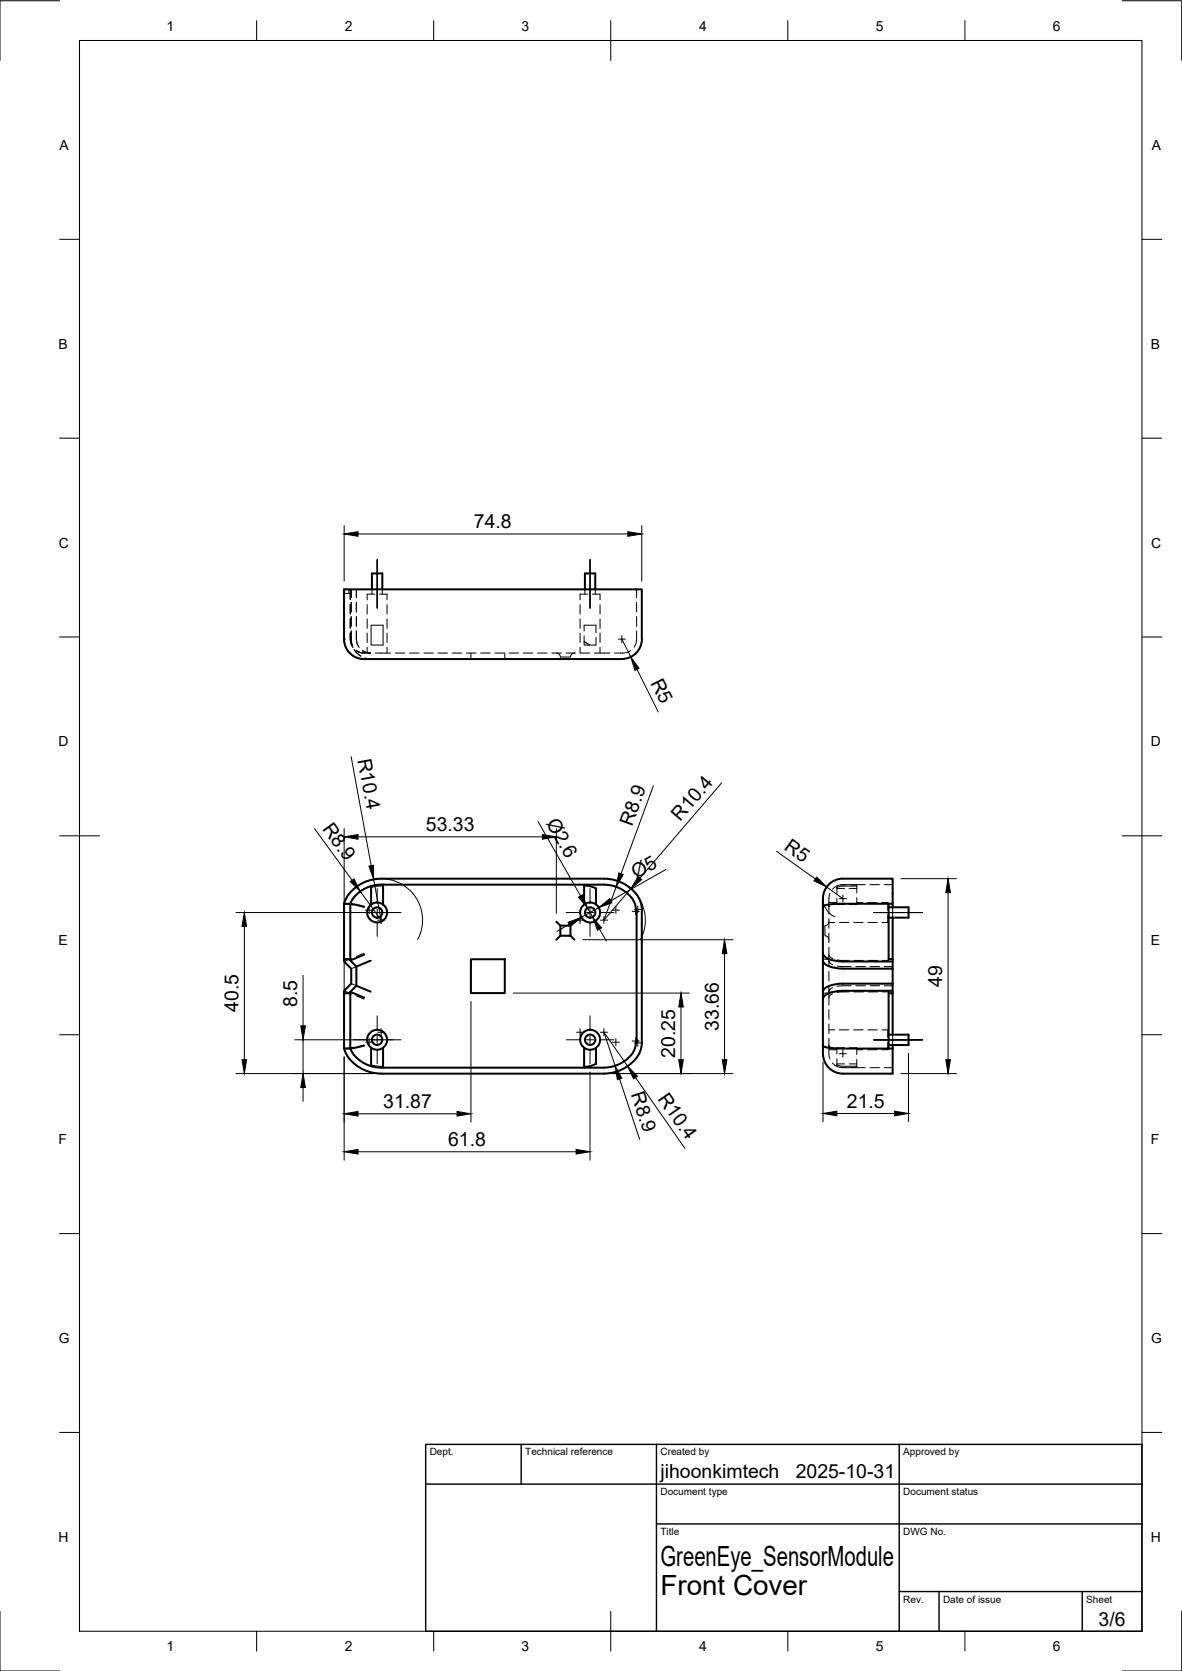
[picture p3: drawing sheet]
<svg xmlns="http://www.w3.org/2000/svg" width="297mm" height="420mm" viewBox="0 0 297 420" stroke-linecap="round" stroke-linejoin="round" font-family="sans-serif">
<!-- layer: Visible -->
<g fill="none" stroke="#000" stroke-width=".51">
<path d="M93.5 148.2v-4h2.6v4M147 148.2v-4h2.6v4M161.3 160.7v-12.5h-74.8v12.8l.1 .9 .5 1.2 .6 .9 1 .9 1.4 .6 1.1 .2h65.1M161.3 160.7a5 5 0 0 1-5 5M86.5 227.2v14M86.5 227.2h1.5M86.5 227.2a9.5 9.5 0 0 1 9.3-6.3h56a9.8 9.8 0 0 1 9.2 6l.3 1.9M88 227.2v14.3l3.5-1.4M88 227.2l3.5 .8M88.9 225.7a8.9 8.9 0 0 1 6.9-3.3h56a8.3 8.3 0 0 1 7.8 5.2l.2 1.1M88.9 225.6l-.9 1.6M93.3 222.8v4.6"/>
<path d="M96.3 222.4v5M139.8 231.8l1 .9h2.6l1-.9M140.8 232.7v2.6l-1 1M140.8 235.3h2.6l1 1M143.4 232.7v2.6M146.8 227.4v-4.9l1.5 .3 1.5 .6v4M159.8 228.7l.2 .4M160 229.2v32.5M161.3 228.9v33.1M206.8 228.1v23.1M206.8 239.7a3.2 3.2 0 0 0 3.1 1.9l1.9 .1M211.8 220.9a5.4 5.4 0 0 0-5 6.5v.7l.2-.3 .6-.2 2.2-.3 14.5-.1v-6.3h-12.5"/>
<path d="M223.3 228.1h5v2.6h-5M223.3 227.2v14h1M224.3 227.2v.9M224.3 230.7v10.5M86.5 241.2v.6l1.8 1.8v3.7l-1.8 1.8v.6M86.5 249.7v14h1.5M86.5 241.2h1.2l1.9 1.8M89.6 247.9l3.5 1.4M89.6 243v4.9l-1.9 1.8h-1.2M91.5 250.8l-3.5-1.4v14.3M93.1 241.6l-3.5 1.4M118.3 241.2h8.6v8.5h-8.6z"/>
<path d="M206.8 251.2v11.7l.2 .2 1.1 .3 2.7 .3h13.5M206.8 241.5a3.2 3.2 0 0 0 3.1 1.9l1.9 .1M211.8 241.8h12.5M211.8 243.6h12.5M211.8 247.3h12.5M211.8 249.1h12.5M211.8 247.3l-1.9 .2a3.2 3.2 0 0 0-3.1 1.9M211.8 249.1l-1.9 .2a3.2 3.2 0 0 0-3.1 1.9M224.3 241.2v8.5M224.3 249.7h-1v14M224.3 249.7v10.5M88 263.6l.9 1.6"/>
<path d="M91.5 262.9l-3.5 .8M93.3 263.5v4.6M96.3 263.5v5M146.8 263.5v4.9l1.5-.3 1.5-.6v-4M159.8 262.2a6.9 6.9 0 0 1-5.4 5.9l-2.6 .4-56-.1a8.9 8.9 0 0 1-6.9-3.2M159.9 261.9l-.1 .3M160 261.7l-.1 .2M161.3 262a7.8 7.8 0 0 1-5.1 7l-2.6 .8-1.8 .1-56 .1a9.6 9.6 0 0 1-9.3-6.4M206.8 262.8v1.1a5.3 5.3 0 0 0 5 6.1M223.3 260.2h5v2.6h-5M224.3 263.7v6.3h-12.5M224.3 262.8v.9"/>
<circle cx="94.8" cy="229.4" r="2.51"/>
<circle cx="94.8" cy="229.4" r="1.3"/>
<circle cx="148.3" cy="229.4" r="2.51"/>
<circle cx="148.3" cy="229.4" r="1.3"/>
<circle cx="94.8" cy="261.4" r="2.51"/>
<circle cx="94.8" cy="261.4" r="1.3"/>
<circle cx="148.3" cy="261.4" r="2.51"/>
<circle cx="148.3" cy="261.4" r="1.3"/>
</g>
<!-- layer: Hidden -->
<g fill="none" stroke="#000" stroke-width=".25">
<path d="M86.5 148.2v2.6zM86.5 149.2h1.5v-1v2.6M86.5 152v2.3M86.5 155.6v2.3M86.5 159.1v1.6M87.7 148.2v1M88 150.8v-1.6v1.6M88 152v2.3M88 155.6v2.3M88 159.1v1.6M88.3 158.6a8.5 8.5 0 0 0 .2 3.6M88.3 148.2v2.1"/>
<path d="M88.3 151.5v2.4M88.3 155v2.4M89.6 158.6a6.8 6.8 0 0 0 .3 3.6l.3 .5M89.6 148.2v2.1M89.6 151.5v2.4M89.6 155v2.4M92.3 152v2.4M92.3 155.6v2.4M92.3 159.2v2.4M93.3 157.2h3v5h-3zM93.5 148.2v1.2M94.2 149.4h-1.9v1.4"/>
<path d="M95.4 149.4h1.9v1.4M96.1 148.2v1.2M97.3 152v2.4M97.3 155.6v2.4M97.3 159.2v2.4M145.8 152v2.4M145.8 155.6v2.4M145.8 159.2v2.4M146.8 159.9v2.3h3v-1.9M146.8 158.7v-1.5h3v1.9M147 148.2v1.2M147.7 149.4h-1.9v1.4"/>
<path d="M148.9 149.4h1.9v1.4M149.6 148.2v1.2M150.8 152v2.4M150.8 155.6v2.4M150.8 159.2v2.4M160 158.6v2.6l-.7 1.6M160 148.2v2.1M160 151.5v2.4M160 155v2.4M86.5 160.7l.2 1.5zM86.5 160.7h.1M88 160.7l.2 1 .4 1"/>
<path d="M88 160.7l.2 1 .5 1M88 160.7l.2 1 .5 1.1M88 160.7h.1M88.8 165l-1-.9-.6-.8 1 1.1 .7 .6M89 163.3l.5 .7 1.2 1M89.5 163.6a5 5 0 0 0 3.6 .6M89.5 163.6l1.1 .5 .9 .1-1.1-.2-.9-.4M89.9 165.5l1.6 .2-1.5-.2M91.1 163.6l1 .5 1 .1-1-.1zM91.8 165.5l1.5 .2M92.3 162.8v1.4M94.3 164.2h3.9"/>
<path d="M97.3 162.8v1.4M99.4 164.2h2.3M102.9 164.2h2.4M106.5 164.2h2.4M110.1 164.2h2.4M113.6 164.2h2.4M117.2 164.2h2.4M118.3 164.2v1.5M120.8 164.2h2.4M124.4 164.2h2.3M126.9 164.2v1.5M128 164.2h2.3"/>
<path d="M131.5 164.2h2.4M135.1 164.2h2.4M138.7 164.2h2.4M139.8 164.2a1 1 0 0 1 1 1h2.6a1 1 0 0 1 1-1M142.2 164.2h2.4M145.8 162.8v1.4M145.8 164.2h2.4M146.8 161.3l1.4 .9M149.4 164.2h3.9M150.8 162.8v1.4M158.5 163.6a3.7 3.7 0 0 1-2.6 .6h-1.4M86.5 227.2l2.3 .4"/>
<path d="M89.9 227.8l1.6 .3M91.5 239.7l-2 .8M96.3 222.8h-1.4l-1.6 .4M146.8 222.8h1.4M208.3 231.8a1 1 0 0 1-1 .9v2.6a1 1 0 0 1 1 1M208.3 231v2.4M208.3 234.6v2.4M208.3 238.2v1.9M208.3 226.9h2M208.3 231.9h1.5M208.5 227.7l-.2 .3M208.6 224.6l-.3 1.3v3.9"/>
<path d="M210.3 222.8l-1.1 .8M210.3 223.2v1.5M210.3 225.9v1.5h1.9M210.3 223.4h1.9M210.9 231.9h2.4M211.2 222.5h1.4M211.8 227.2l-2.2 .2M213.4 223.4h1.9M213.8 222.5h1.5M214.5 231.9h2.4M215.3 222.8h-3.7l-1.3 .4M215.3 222.8v-.4h-3.5l-1.5 .4v.4"/>
<path d="M215.3 222.8v1.7M215.3 225.7v1.7h-1.9M215.3 222.4h2.1M215.3 226.9h1.5M218 226.9h2.4M218.1 231.9h2.4M218.6 222.4h2.4M221.6 226.9h1.5v2M222.2 222.4h2.1M223.1 230v1.9h-1.4M223.1 228.1h.2M223.1 230.7h.2"/>
<path d="M224.3 228.1v2.6M86.5 249.1l1.9 .8M88.3 247.3l1.3 .6M88.4 241l-1.9 .8M89.5 250.4l2 .8M89.6 243l-1.3 .6M93.1 249.3l.2 .1M93.3 241.5l-.2 .1M206.8 241.2h1.5M206.8 249.7h1.5M208.3 247.8v1.5l.3-.6 .6-.4M208.3 244.3v2.3"/>
<path d="M208.3 249.3v1.5M208.3 253.9v2.4M208.3 257.5v2.4M208.3 259h1.5M209.2 242.6l-.6-.4-.3-.6v1.5M209.2 249.9l-.9 .8v2M209.2 241l-.6-.4-.3-.5v1.5M210.4 242.9l3.5 .1M210.4 241.4l3 .1M210.9 259h2.4M213.4 249.4l-3 .1M213.9 247.9l-3.5 .1"/>
<path d="M214.5 259h2.4M214.6 241.5h2.4M214.6 249.4h2.4M215.1 243h2.4M215.1 247.9h2.4M218.1 259h2.4M218.2 241.5h2.3M218.2 249.4h2.3M218.7 243h2.3M218.7 247.9h2.3M221.7 259h1.4v1.9M221.7 249.4h1.6v.3"/>
<path d="M222.2 243h2.1M222.2 247.9h2.1M223.3 241.2v.3h-1.6M88.8 263.3l-2.3 .4M91.5 262.8l-1.6 .3M93.3 267.7l1.6 .4h1.4M146.8 268.1h1.4M208.3 261v1.9M208.3 263.9h2M209.2 267.3l1.1 .8M210.2 263.6l-.9-.1a.96 .96 0 0 1-1-.6v2.1l.3 1.3M210.3 268.1l1.5 .4h3.5"/>
<path d="M210.3 267.7l1.3 .4h3.7M210.3 267.7v.4M210.3 267.5h1.9M210.3 266.2v1.5M211.2 268.4h1.4M211.5 263.7h.3M212.2 263.5h-1.9v1.5M213.4 267.5h1.9M213.4 263.5h1.9v1.7M213.8 268.4h1.5M215.3 268.1v.4M215.3 266.4v1.7"/>
<path d="M215.3 268.5h2.1M215.3 263.9h1.5M218 263.9h2.4M218.6 268.5h2.4M222.2 268.5h2.1M223.1 262v1.9h-1.5M223.1 260.2h.2M223.1 262.8h.2M224.3 260.2v2.6"/>
</g>
<!-- layer: BORDER -->
<g fill="none" stroke="#000" stroke-width=".25">
<path d="M15 .2h-15v15M20 10.2h267v400h-267zM64.5 5.2v5M109 5.2v5M153.5 5.2v10M198 5.2v5M242.5 5.2v5M282 .2h15v15M15 60.2h5M287 60.2h5M15 110.2h5M287 110.2h5"/>
<path d="M15 160.2h5M287 160.2h5M15 210.2h10M282 210.2h10M15 260.2h5M287 260.2h5M15 310.2h5M287 310.2h5M15 360.2h5M287 360.2h5M0 405.2v15h15M64.5 410.2v5"/>
<path d="M109 410.2v5M153.5 405.2v10M198 410.2v5M242.5 410.2v5M297 405.2v15h-15"/>
</g>
<!-- layer: TITLEBLOCK -->
<path d="M107 363.2h180v47h-180zM107 373.2h180M131 363.2v10M165 363.2v47M226 363.2v47M165 383.2h122M226 400.2h61M236 400.2v10M272 400.2v10" fill="none" stroke="#000" stroke-width=".36"/>
<!-- layer: Smart Centers -->
<g fill="none" stroke="#000" stroke-width=".25">
<path d="M94.8 140.7v12.2M148.3 140.7v12.2M156.3 159.8v1.8M155.4 160.7h1.8M88.8 229.4h3.3M91.9 228.9h1.8M92.8 228v1.7M93.9 229.4h1.8M94.8 223.5v3.3M94.8 228.6v1.7M94.8 232.1v3.4M94.9 231.4h1.8"/>
<path d="M95.8 230.5v1.7M97.5 229.4h3.3M142.3 229.4h3.3M144.9 231.4h1.8M145.8 230.5v1.7M147.4 229.4h1.8M148.3 223.5v3.3M148.3 228.6v1.7M148.3 232.1v3.4M150.9 231.4h1.8M151 229.4h3.3M151.8 230.5v1.7"/>
<path d="M153.9 228.9h1.8M154.8 228v1.7M158.9 229.2h1.8M159.4 228.7h1.8M159.8 228.3v1.7M160.3 227.8v1.8M210.9 226h1.8M211.8 225.1v1.7M219.6 229.4h12.2M94.8 255.4v3.4M94.9 259.5h1.8M95.8 258.7v1.7"/>
<path d="M144.9 259.5h1.8M145.8 258.7v1.7M148.3 255.4v3.4M150.9 259.5h1.8M151.8 258.7v1.7M88.8 261.5h3.3M91.9 262h1.8M92.8 261.2v1.7M93.9 261.5h1.8M94.8 260.6v1.7M94.8 264.1v3.3M97.5 261.5h3.3"/>
<path d="M142.3 261.5h3.3M147.4 261.5h1.8M148.3 260.6v1.7M148.3 264.1v3.3M151 261.5h3.3M153.9 262h1.8M154.8 261.2v1.7M158.9 261.7h1.8M159.4 262.2h1.8M159.8 260.9v1.7M160.3 261.3v1.8M210.9 264.9h1.8"/>
<path d="M211.8 264.1v1.7M219.6 261.5h12.2"/>
</g>
<!-- layer: FD_Dimensions -->
<g fill="none" stroke="#000" stroke-width=".25">
<path d="M86.5 132.2v13.9M90 134.3h67.8M161.3 132.2v13.9M156.3 160.7l2.2 4.5M160.1 168.3l5.3 10.7M88.2 190.2l5.1 27.5M164.2 197.6l-8.1 22.1M181.3 196.9l-20.5 23.9M79.1 208.4l9.4 12.9M86.5 208.3v53.3M90 210.4h46.3M135.2 206.6l10.7 18.7"/>
<path d="M139.8 208.3v21.3M167.3 218.6l-13.8 7.9M195.2 214.1l9.7 6.9M59.3 229.4h39.4M61.4 232.9v33.5M91.9 221.7a10.4 10.4 0 0 1 11.6 2.7 10.4 10.4 0 0 1 1.5 11.8M93.9 221.1l1.9 10.3-5.2-7.2M143.1 232.4l-3.1 1.7M146.5 236.3h37.7M147.6 228.3l1.3 2.3M150.5 228.2l-4.4 2.5M150.7 233.6l1.7 3"/>
<path d="M154.9 223l-3.1 8.4 6.7-7.9M156.8 222.2a10.4 10.4 0 0 1 4.1 14M182.1 239.8v26.6M207.8 223l4 3M209.3 221.6a5 5 0 0 0 .5 8.9M226.4 220.9h13.9M238.3 224.5v41.9M76.2 245.2v12.7M118.3 251.8v30.4M128.9 249.7h44.3M171.1 253.2v13.2M59.3 269.9h34.4"/>
<path d="M74.1 261.5h24.6M76.2 261.5v8.4M76.2 273.5v3.4M86.5 265.7v26M148.3 269.5v22.2M153.9 269.9h30.3M154.6 268l-2.8-8.5 5.9 8.6M155.7 271.3l5.1 15.2M159.7 271l12.4 17.8M206.8 267v15.1M210.3 280h14.5M226.4 269.9h13.9"/>
<path d="M228.3 264.8v17.3M90 289.6h54.8M90 280.1h24.9"/>
</g>
<g fill="#000" stroke="#000" stroke-width=".25">
<path d="M86.5 134.3l3.5-.6v1.2zM157.8 133.7l3.5 .6-3.5 .6zM158.5 165.2l2.1 2.8-1 .6zM86.5 210.4l3.5-.6v1.2zM92.7 217.8l1.2-.2v3.5zM136.3 209.8l3.5 .6-3.5 .6zM155.5 219.5l1.1 .4-1.7 3.1zM61.4 229.4l.6 3.5h-1.2zM88 221.7l1-.7 1.6 3.2zM142.8 231.9l3.3-1.2-2.8 2.2zM145.4 225.6l1-.6 1.2 3.3zM148.9 230.6l2.3 2.7-1 .6z"/>
<path d="M150.5 228.2l2.7-2.2 .6 1zM160.4 220.4l.9 .8-2.8 2.3zM182.1 236.3l.6 3.5h-1.2zM205.2 220.5l2.6 2.5-3.2-1.5zM238.3 220.9l.5 3.6h-1.1zM75.6 257.9h1.2l-.6 3.6zM171.1 249.7l.6 3.5h-1.1zM60.8 266.4h1.2l-.6 3.5zM76.2 269.9l.6 3.6h-1.2zM86.5 280.1l3.5-.6v1.1zM114.9 279.5l3.4 .6-3.4 .5zM154.6 268l1.7 3.1-1.1 .4z"/>
<path d="M157.7 268.1l2.5 2.5-1 .7zM170.6 266.4h1.1l-.6 3.5zM181.5 266.4h1.2l-.6 3.5zM206.8 280l3.5-.6v1.2zM224.8 279.4l3.5 .6-3.5 .6zM237.7 266.4h1.1l-.5 3.5zM86.5 289.6l3.5-.6v1.2zM144.8 289l3.5 .6-3.5 .6z"/>
</g>
<g font-size="7">
<text x="166" y="393.7">GreenEye_SensorModule</text>
<text x="166" y="401.2">Front Cover</text>
</g>
<g font-size="4.9">
<text x="119.1" y="132.8">74.8</text>
<text x="163.4" y="171.7" transform="rotate(63 163.4 171.7)">R5</text>
<text x="89.9" y="191" transform="rotate(80 89.9 191)">R10.4</text>
<text x="80.8" y="208.3" transform="rotate(54 80.8 208.3)">R8.9</text>
<text x="107" y="209">53.33</text>
<text x="137.2" y="206.9" transform="rotate(60 137.2 206.9)">Ø2.6</text>
<text x="158.9" y="207.9" transform="rotate(-70 158.9 207.9)">R8.9</text>
<text x="171" y="206.7" transform="rotate(-49 171 206.7)">R10.4</text>
<text x="196.8" y="213.4" transform="rotate(35 196.8 213.4)">R5</text>
<text x="159.9" y="221.1" transform="rotate(-30 159.9 221.1)">Ø5</text>
<text x="236.8" y="248.1" transform="rotate(-90 236.8 248.1)">49</text>
<text x="59.9" y="254.4" transform="rotate(-90 59.9 254.4)">40.5</text>
<text x="74.7" y="253.2" transform="rotate(-90 74.7 253.2)">8.5</text>
<text x="180.6" y="259.2" transform="rotate(-90 180.6 259.2)">33.66</text>
<text x="169.7" y="265.9" transform="rotate(-90 169.7 265.9)">20.25</text>
<text x="158.5" y="275.1" transform="rotate(72 158.5 275.1)">R8.9</text>
<text x="96.3" y="278.6">31.87</text>
<text x="165.2" y="276.2" transform="rotate(55 165.2 276.2)">R10.4</text>
<text x="212.8" y="278.5">21.5</text>
<text x="112.6" y="288.1">61.8</text>
<text x="166" y="371.7">jihoonkimtech</text>
<text x="200" y="371.7">2025-10-31</text>
<text x="276.1" y="408.8">3/6</text>
</g>
<g font-size="3.5">
<text x="41.9" y="7.7">1</text>
<text x="86.6" y="7.7">2</text>
<text x="131.1" y="7.7">3</text>
<text x="175.7" y="7.7">4</text>
<text x="220.1" y="7.7">5</text>
<text x="264.6" y="7.7">6</text>
<text x="15" y="37.7">A</text>
<text x="289.5" y="37.7">A</text>
<text x="14.7" y="87.7">B</text>
<text x="289.2" y="87.7">B</text>
<text x="14.8" y="137.7">C</text>
<text x="289.3" y="137.7">C</text>
<text x="14.7" y="187.7">D</text>
<text x="289.2" y="187.7">D</text>
<text x="14.7" y="237.7">E</text>
<text x="289.2" y="237.7">E</text>
<text x="14.7" y="287.7">F</text>
<text x="289.2" y="287.7">F</text>
<text x="14.8" y="337.7">G</text>
<text x="289.3" y="337.7">G</text>
<text x="14.7" y="387.7">H</text>
<text x="289.2" y="387.7">H</text>
<text x="41.9" y="415.2">1</text>
<text x="86.6" y="415.2">2</text>
<text x="131.1" y="415.2">3</text>
<text x="175.7" y="415.2">4</text>
<text x="220.1" y="415.2">5</text>
<text x="264.6" y="415.2">6</text>
</g>
<g font-size="2.5">
<text x="108" y="366">Dept.</text>
<text x="132" y="366">Technical reference</text>
<text x="166" y="366">Created by</text>
<text x="227" y="366">Approved by</text>
<text x="166" y="376">Document type</text>
<text x="227" y="376">Document status</text>
<text x="166" y="386">Title</text>
<text x="227" y="386">DWG No.</text>
<text x="227" y="403">Rev.</text>
<text x="237" y="403">Date of issue</text>
<text x="273" y="403">Sheet</text>
</g>
</svg>
